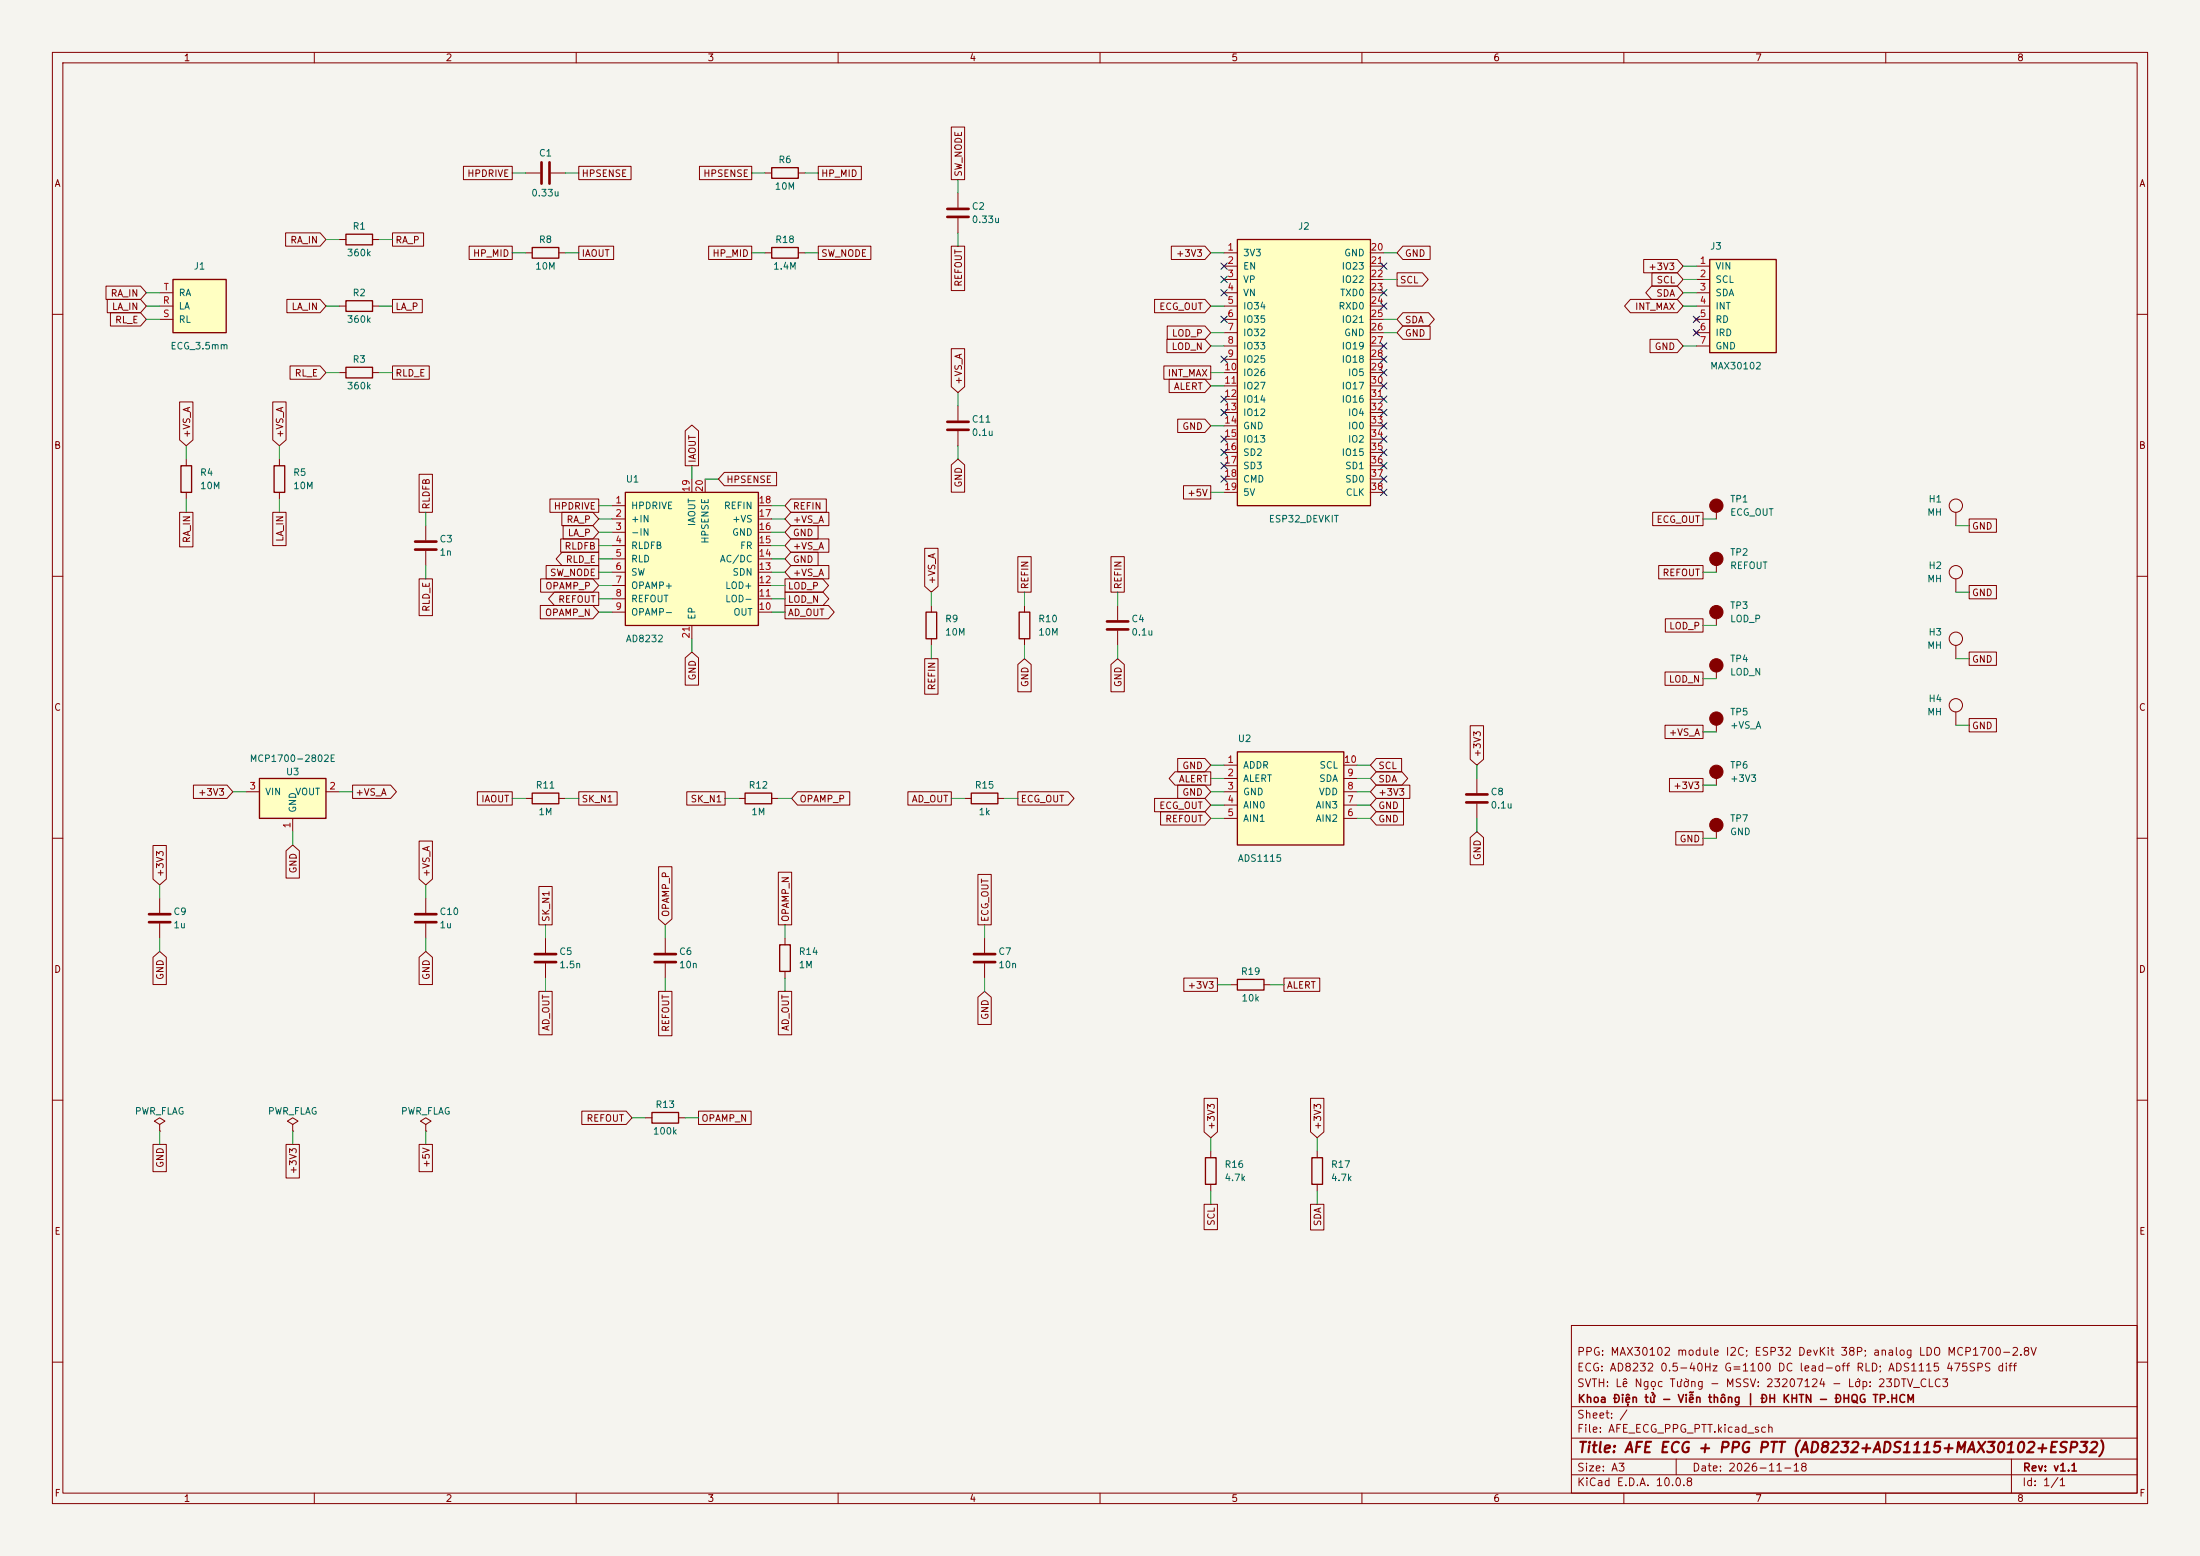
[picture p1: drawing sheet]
<svg xmlns="http://www.w3.org/2000/svg" width="420mm" height="297mm" viewBox="0 0 420 297" stroke-linecap="round" stroke-linejoin="round" font-family="sans-serif">
<path d="M0 0h420v297h-420z" fill="#f5f4ef" stroke="#f5f4ef" stroke-width=".19"/>
<g fill="none" stroke="#840000" stroke-width=".19">
<path d="M10 10h400v277h-400zM12 12h396v273h-396zM60 10v2M110 10v2M160 10v2M210 10v2M260 10v2M310 10v2M360 10v2M100.3 33h2.8M105.2 33h2.7M64.8 58.4h1.2"/>
<path d="M64.8 45.7h1.2M71.1 58.4h1.3M71.1 45.7h1.3M10 60h2M64.8 71.1h1.2M71.1 71.1h1.3M182.9 77.5v2.8M408 60h2M35.6 87.6v1.3M35.6 94v1.3M53.3 87.6v1.3M53.3 94v1.3"/>
<path d="M182.9 82.3v2.8M327.7 97.8v1.3M373.4 97.8v2.5M10 110h2M327.7 118.1v1.3M373.4 110.5v2.5M408 110h2M327.7 138.4v1.3M373.4 123.2v2.5M373.4 135.9v2.5M10 160h2M100.3 152.4h1.3"/>
<path d="M106.7 152.4h1.2M184.1 152.4h1.3M190.5 152.4h1.3M281.9 148.6v2.8M281.9 153.4v2.8M327.7 148.6v1.3M327.7 158.8v1.2M408 160h2M10 210h2M231.1 219.7v1.3M251.5 219.7v1.3M408 210h2"/>
<path d="M231.1 226.1v1.2M251.5 226.1v1.2M300 253h108v32h-108zM10 260h2M300 278.5h108M300 274.5h108M300 268.5h108M320 278.5v3M384 278.5v6.5M408 260h2M60 285v2M110 285v2"/>
<path d="M160 285v2M210 285v2M260 285v2M300 281.5h108M310 285v2M360 285v2"/>
<circle cx="373.4" cy="96.5" r="1.27"/>
<circle cx="373.4" cy="109.2" r="1.27"/>
<circle cx="373.4" cy="121.9" r="1.27"/>
<circle cx="373.4" cy="134.6" r="1.27"/>
</g>
<path d="M66 57.4h5.1v2h-5.1zM66 44.7h5.1v2h-5.1zM66 70.1h5.1v2h-5.1zM34.5 88.9h2.1v5.1h-2.1zM52.3 88.9h2.1v5.1h-2.1zM101.6 151.4h5.1v2h-5.1zM185.4 151.4h5.1v2h-5.1zM230.1 221h2.1v5.1h-2.1zM250.4 221h2.1v5.1h-2.1z" fill="none" stroke="#840000" stroke-width=".25"/>
<path d="M103.4 31v4.1M104.9 31v4.1M180.8 80.5h4.1M180.8 82h4.1M279.9 151.6h4.1M279.9 153.2h4.1" fill="none" stroke="#840000" stroke-width=".51"/>
<g fill="#840000" stroke="#840000" stroke-width=".19">
<circle cx="327.7" cy="157.5" r="1.27"/>
<circle cx="327.7" cy="147.3" r="1.27"/>
<circle cx="327.7" cy="96.5" r="1.27"/>
<circle cx="327.7" cy="137.2" r="1.27"/>
<circle cx="327.7" cy="116.8" r="1.27"/>
</g>
<path d="M119.4 94h25.4v25.4h-25.4z" fill="#ffffc2"/>
<path d="M119.4 94h25.4v25.4h-25.4zM124.5 212.3h5v2.1h-5z" fill="none" stroke="#840000" stroke-width=".25"/>
<g fill="none" stroke="#840000" stroke-width=".19">
<path d="M116.8 96.5h2.6M116.8 99.1h2.6M132.1 91.4v2.6M134.6 91.4v2.6M144.8 96.5h2.5M144.8 99.1h2.5M116.8 101.6h2.6M116.8 104.1h2.6M116.8 106.7h2.6M116.8 109.2h2.6M116.8 111.8h2.6M116.8 114.3h2.6"/>
<path d="M116.8 116.8h2.6M132.1 119.4v2.5M144.8 101.6h2.5M144.8 104.1h2.5M144.8 106.7h2.5M144.8 109.2h2.5M144.8 111.8h2.5M144.8 114.3h2.5M144.8 116.8h2.5M327.7 128.3v1.2M104.1 179.1v2.8M104.1 183.9v2.8"/>
<path d="M123.2 213.4h1.3M129.5 213.4h1.3"/>
</g>
<path d="M102.1 182.1h4.1M102.1 183.6h4.1" fill="none" stroke="#840000" stroke-width=".51"/>
<circle cx="327.7" cy="127" r="1.27" fill="#840000" stroke="#840000" stroke-width=".19"/>
<path d="M326.4 49.5h12.7v17.8h-12.7z" fill="#ffffc2"/>
<path d="M147.3 47.2h5.1v2.1h-5.1zM326.4 49.5h12.7v17.8h-12.7zM236.2 186.9h5.1v2.1h-5.1z" fill="none" stroke="#840000" stroke-width=".25"/>
<g fill="none" stroke="#840000" stroke-width=".19">
<path d="M146 48.3h1.3M152.4 48.3h1.3M323.8 50.8h2.6M323.8 53.3h2.6M323.8 55.9h2.6M323.8 58.4h2.6M323.5 60.6l.7 .7M323.5 63.1l.7 .8M323.8 61h2.6M323.8 63.5h2.6M323.8 66h2.6M324.2 60.6l-.7 .7"/>
<path d="M324.2 63.1l-.7 .8M327.7 108v1.2M234.9 188h1.3M241.3 188h1.3"/>
</g>
<circle cx="327.7" cy="106.7" r="1.27" fill="#840000" stroke="#840000" stroke-width=".19"/>
<path d="M49.5 148.6h12.7v7.6h-12.7z" fill="#ffffc2"/>
<path d="M147.3 32h5.1v2h-5.1zM176.8 116.8h2v5.1h-2zM194.6 116.8h2v5.1h-2zM49.5 148.6h12.7v7.6h-12.7zM142.2 151.4h5.1v2h-5.1z" fill="none" stroke="#840000" stroke-width=".25"/>
<g fill="none" stroke="#840000" stroke-width=".19">
<path d="M146 33h1.3M152.4 33h1.3M81.3 100.3v2.8M81.3 105.2v2.8M177.8 115.6v1.2M195.6 115.6v1.2M213.4 115.6v2.8M177.8 121.9v1.3M195.6 121.9v1.3M213.4 120.4v2.8M47 151.1h2.5M55.9 156.2v2.6"/>
<path d="M62.2 151.1h2.6M141 152.4h1.2M147.3 152.4h1.3M127 179.1v2.8M127 183.9v2.8M30.5 214.6l1-.6-1-.6-1 .6 1 .6v1.3M30.5 215.9h.1M55.9 214.6l1-.6-1-.6-1 .6 1 .6v1.3M55.9 215.9h.1"/>
</g>
<path d="M79.2 103.4h4.1M79.2 104.9h4.1M211.3 118.6h4.1M211.3 120.1h4.1M125 182.1h4M125 183.6h4" fill="none" stroke="#840000" stroke-width=".51"/>
<path d="M33 53.3h10.2v10.2h-10.2z" fill="#ffffc2"/>
<path d="M33 53.3h10.2v10.2h-10.2zM101.6 47.2h5.1v2.1h-5.1zM148.8 180.3h2.1v5.1h-2.1z" fill="none" stroke="#840000" stroke-width=".25"/>
<g fill="none" stroke="#840000" stroke-width=".19">
<path d="M182.9 36.8v2.8M30.5 58.4h2.5M30.5 55.9h2.5M100.3 48.3h1.3M106.7 48.3h1.2M182.9 41.7v2.8M30.5 61h2.5M30.5 171.5v2.7M30.5 176.3v2.8M81.3 171.5v2.7M81.3 176.3v2.8M149.9 179.1v1.2"/>
<path d="M188 179.1v2.8M149.9 185.4v1.3M188 183.9v2.8M81.3 214.6l1-.6-1-.6-1 .6 1 .6v1.3M81.3 215.9h.1"/>
</g>
<path d="M180.8 39.9h4.1M180.8 41.4h4.1M28.4 174.5h4.1M28.4 176h4.1M79.2 174.5h4.1M79.2 176h4.1M185.9 182.1h4.1M185.9 183.6h4.1" fill="none" stroke="#840000" stroke-width=".51"/>
<path d="M236.2 45.7h25.4v50.8h-25.4z" fill="#ffffc2"/>
<path d="M236.2 45.7h25.4v50.8h-25.4z" fill="none" stroke="#840000" stroke-width=".25"/>
<g fill="none" stroke="#840000" stroke-width=".19">
<path d="M233.7 48.3h2.5M233.7 50.8h2.5M233.7 53.3h2.5M233.7 55.9h2.5M233.7 58.4h2.5M261.6 48.3h2.6M261.6 50.8h2.6M261.6 53.3h2.6M261.6 55.9h2.6M261.6 58.4h2.6M233.7 61h2.5M233.7 63.5h2.5"/>
<path d="M233.7 66h2.5M233.7 68.6h2.5M233.7 71.1h2.5M233.7 73.7h2.5M233.7 76.2h2.5M233.7 78.7h2.5M261.6 61h2.6M261.6 63.5h2.6M261.6 66h2.6M261.6 68.6h2.6M261.6 71.1h2.6M261.6 73.7h2.6"/>
<path d="M261.6 76.2h2.6M261.6 78.7h2.6M233.7 81.3h2.5M233.7 83.8h2.5M233.7 86.4h2.5M233.7 88.9h2.5M233.7 91.4h2.5M233.7 94h2.5M261.6 81.3h2.6M261.6 83.8h2.6M261.6 86.4h2.6M261.6 88.9h2.6"/>
<path d="M261.6 91.4h2.6M261.6 94h2.6"/>
</g>
<path d="M236.2 143.5h20.3v17.8h-20.3z" fill="#ffffc2"/>
<path d="M236.2 143.5h20.3v17.8h-20.3z" fill="none" stroke="#840000" stroke-width=".25"/>
<g fill="none" stroke="#840000" stroke-width=".19">
<path d="M88.5 31.7h9.3v2.6h-9.3zM110.5 31.7h10v2.6h-10zM133.5 31.7h10v2.6h-10zM156.2 31.7h8.2v2.6h-8.2zM181.6 24.2h2.6v10.1h-2.6zM20.2 54.6h6.6l1.1 1.3-1.1 1.3h-6.6zM20.5 57.1h6.3l1.1 1.3-1.1 1.3h-6.3zM21.1 59.7h5.7l1.1 1.3-1.1 1.2h-5.7zM54.5 44.4h6.6l1.1 1.3-1.1 1.3h-6.6zM54.8 57.1h6.3l1.1 1.3-1.1 1.3h-6.3zM74.9 44.4h6v2.6h-6zM74.9 57.1h5.7v2.6h-5.7z"/>
<path d="M89.6 47h8.2v2.5h-8.2zM110.5 47h6.6v2.5h-6.6zM135.3 47h8.2v2.5h-8.2zM156.2 47h10.1v2.5h-10.1zM181.6 47h2.6v8.5h-2.6zM220.4 57.1h9.6l1.1 1.3-1.1 1.3h-9.6zM223.6 47h6.4l1.1 1.3-1.1 1.2h-6.4zM266.7 52.1h4.8l1.2 1.2-1.2 1.3h-4.8zM267.8 47h5.2v2.5h-5.2l-1.1-1.2zM267.8 59.7h4.9l1.1 1.3-1.1 1.2h-4.9l-1.1-1.2zM311.2 57.1h9l1.1 1.3-1.1 1.3h-9l-1.1-1.3zM313.8 49.5h6.4l1.1 1.3-1.1 1.3h-6.4z"/>
<path d="M315.3 54.6h4.9l1.1 1.3-1.1 1.3h-4.9l-1.1-1.3zM315.4 52.1h4.8l1.1 1.2-1.1 1.3h-4.8zM34.3 76.7h2.5v7.3l-1.2 1.1-1.3-1.1zM52.1 76.7h2.5v7.3l-1.3 1.1-1.2-1.1zM55.4 69.8h5.7l1.1 1.3-1.1 1.3h-5.7zM74.9 69.8h7v2.6h-7zM181.6 66.6h2.6v7.2l-1.3 1.1-1.3-1.1zM222.2 69.8h8.9v2.6h-8.9zM222.8 64.8h7.2l1.1 1.2-1.1 1.3h-7.2zM222.8 62.2h7.2l1.1 1.3-1.1 1.3h-7.2zM223.2 72.4h6.8l1.1 1.3-1.1 1.2h-6.8zM267.8 62.2h5.2v2.6h-5.2l-1.1-1.3z"/>
<path d="M315 64.8h5.2l1.1 1.2-1.1 1.3h-5.2zM34.3 97.8h2.5v6.6h-2.5zM52.1 97.8h2.5v6.3h-2.5zM80 90.5h2.6v7.3h-2.6zM105 95.2h9.3v2.6h-9.3zM107.3 97.8h5.9l1.1 1.3-1.1 1.2h-5.9zM130.8 82.2l1.3-1.1 1.3 1.1v6.7h-2.6zM138.3 90.2h10v2.5h-10l-1.1-1.3zM151 97.8h7.2v2.5h-7.2l-1.1-1.2zM151 95.2h6.7v2.6h-6.7l-1.1-1.3zM181.6 88.7l1.3-1.1 1.3 1.1v5.2h-2.6zM224.8 80h5.2l1.1 1.3-1.1 1.3h-5.2z"/>
<path d="M225.9 92.7h5.2v2.6h-5.2zM315.5 97.8h9.6v2.5h-9.6zM375.9 99.1h5.2v2.5h-5.2zM80 110.5h2.6v7h-2.6zM103.1 115.6h10.1l1.1 1.2-1.1 1.3h-10.1zM103.2 110.5h10l1.1 1.3-1.1 1.2h-10zM104.3 107.9h10v2.6h-10zM105.8 113h8.5v2.6h-8.5l-1.1-1.3zM107 102.9h7.3v2.5h-7.3zM107.3 105.4h7v2.6h-7l-1.1-1.3zM107.5 100.3h5.7l1.1 1.3-1.1 1.3h-5.7zM149.9 113h7.2l1.1 1.3-1.1 1.3h-7.2z"/>
<path d="M149.9 110.5h7.2l1.1 1.3-1.1 1.2h-7.2zM149.9 115.6h8.2l1.2 1.2-1.2 1.3h-8.2zM151 107.9h7.2v2.6h-7.2l-1.1-1.3zM151 105.4h5.2v2.6h-5.2l-1.1-1.3zM151 102.9h7.2v2.5h-7.2l-1.1-1.3zM151 100.3h5.2v2.6h-5.2l-1.1-1.3zM176.5 104.7h2.6v7.2l-1.3 1.1-1.3-1.1zM194.3 106.3h2.6v6.7h-2.6zM212.1 106.3h2.5v6.7h-2.5zM316.6 107.9h8.5v2.6h-8.5zM317.9 118.1h7.2v2.6h-7.2zM375.9 111.8h5.2v2.5h-5.2z"/>
<path d="M130.8 125.6l1.3-1.1 1.3 1.1v5.2h-2.6zM176.5 125.7h2.6v6.8h-2.6zM194.3 126.8l1.3-1.1 1.3 1.1v5.2h-2.6zM212.1 126.8l1.3-1.1 1.2 1.1v5.2h-2.5zM280.7 138.5h2.5v6.4l-1.3 1.2-1.2-1.2zM317.9 128.3h7.2v2.5h-7.2zM317.9 138.4h7.2v2.6h-7.2zM375.9 137.2h5.2v2.5h-5.2zM375.9 124.5h5.2v2.5h-5.2zM36.9 149.9h6.4l1.1 1.2-1.1 1.3h-6.4zM67.3 149.9h7.3l1.1 1.2-1.1 1.3h-7.3zM91.1 151.1h6.7v2.6h-6.7z"/>
<path d="M110.5 151.1h7.3v2.6h-7.3zM131.1 151.1h7.3v2.6h-7.3zM152.2 151.1h10v2.6h-10l-1.1-1.3zM173.3 151.1h8.3v2.6h-8.3zM194.3 151.1h9.6l1.1 1.3-1.1 1.3h-9.6zM220.4 152.4h9.6l1.1 1.3-1.1 1.2h-9.6zM221.6 154.9h8.4l1.1 1.3-1.1 1.3h-8.4zM224.3 147.3h6.8v2.6h-6.8l-1.1-1.3zM224.8 144.8h5.2l1.1 1.3-1.1 1.2h-5.2zM224.8 149.9h5.2l1.1 1.2-1.1 1.3h-5.2zM233.7 146.1h2.5M233.7 148.6h2.5"/>
<path d="M233.7 151.1h2.5M233.7 153.7h2.5M233.7 156.2h2.5M256.5 146.1h2.6M256.5 148.6h2.6M256.5 151.1h2.6M256.5 153.7h2.6M256.5 156.2h2.6M262.7 154.9h5.2v2.6h-5.2l-1.1-1.3zM262.7 149.9h6.4v2.5h-6.4l-1.1-1.3zM262.7 147.3h4.9l1.1 1.3-1.1 1.3h-4.9l-1.1-1.3zM262.7 152.4h5.2v2.5h-5.2l-1.1-1.2z"/>
<path d="M262.7 144.8h4.9v2.5h-4.9l-1.1-1.2zM280.7 159.9l1.2-1.1 1.3 1.1v5.2h-2.5zM318.7 148.6h6.4v2.5h-6.4zM319.9 158.7h5.2v2.6h-5.2zM29.2 161.4h2.6v6.4l-1.3 1.1-1.3-1.1zM54.6 162.4l1.3-1.1 1.3 1.1v5.2h-2.6zM80 160.5h2.6v7.3l-1.3 1.1-1.3-1.1zM102.9 169.2h2.5v7.3h-2.5zM125.7 165.4h2.6v10l-1.3 1.1-1.3-1.1zM148.6 166.5h2.5v10h-2.5zM186.7 166.9h2.5v9.6h-2.5zM29.2 182.7l1.3-1.1 1.3 1.1v5.2h-2.6z"/>
<path d="M80 182.7l1.3-1.1 1.3 1.1v5.2h-2.6zM102.9 189.2h2.5v8.3h-2.5zM125.7 189.2h2.6v8.5h-2.6zM148.6 189.2h2.5v8.3h-2.5zM186.7 190.3l1.3-1.1 1.2 1.1v5.2h-2.5zM226 186.7h6.4v2.5h-6.4zM245.1 186.7h6.8v2.5h-6.8zM29.2 218.4h2.6v5.2h-2.6zM54.6 218.4h2.6v6.5h-2.6zM80 218.4h2.6v5.2h-2.6zM111.1 212.1h8.4l1.1 1.3-1.1 1.2h-8.4zM133.3 212.1h10.1v2.5h-10.1z"/>
<path d="M229.9 209.6h2.5v6.5l-1.3 1.1-1.2-1.1zM250.2 209.6h2.5v6.5l-1.2 1.1-1.3-1.1zM229.9 229.9h2.5v4.8h-2.5zM250.2 229.9h2.5v4.9h-2.5z"/>
</g>
<g fill="none" stroke="#009600" stroke-width=".19">
<path d="M97.8 33h2.5M107.9 33h2.6M143.5 33h2.5M153.7 33h2.5M182.9 34.3v2.5M27.9 58.4h2.6M27.9 55.9h2.6M62.2 58.4h2.6M62.2 45.7h2.6M72.4 58.4h2.5M72.4 45.7h2.5M97.8 48.3h2.5"/>
<path d="M107.9 48.3h2.6M143.5 48.3h2.5M153.7 48.3h2.5M182.9 44.5v2.5M231.1 48.3h2.6M231.1 58.4h2.6M264.2 48.3h2.5M264.2 53.3h2.5M321.3 53.3h2.5M321.3 58.4h2.5M321.3 50.8h2.5M321.3 55.9h2.5"/>
<path d="M27.9 61h2.6M62.2 71.1h2.6M72.4 71.1h2.5M182.9 74.9v2.6M231.1 63.5h2.6M231.1 66h2.6M231.1 71.1h2.6M231.1 73.7h2.6M264.2 61h2.5M264.2 63.5h2.5M321.3 66h2.5M35.6 85.1v2.5"/>
<path d="M35.6 95.3v2.5M53.3 85.1v2.5M53.3 95.3v2.5M81.3 97.8v2.5M114.3 99.1h2.5M114.3 96.5h2.5M132.1 88.9v2.5M134.6 91.4h2.6M147.3 99.1h2.6M147.3 96.5h2.6M182.9 85.1v2.5M231.1 94h2.6"/>
<path d="M231.1 81.3h2.6M325.1 99.1h2.6M81.3 108v2.5M114.3 101.6h2.5M114.3 104.1h2.5M114.3 109.2h2.5M114.3 111.8h2.5M114.3 114.3h2.5M114.3 106.7h2.5M114.3 116.8h2.5M147.3 101.6h2.6M147.3 104.1h2.6"/>
<path d="M147.3 109.2h2.6M147.3 111.8h2.6M147.3 114.3h2.6M147.3 106.7h2.6M147.3 116.8h2.6M177.8 113v2.6M195.6 113v2.6M213.4 113v2.6M325.1 119.4h2.6M325.1 109.2h2.6M373.4 100.3h2.5M373.4 113h2.5"/>
<path d="M132.1 121.9v2.6M177.8 123.2v2.5M195.6 123.2v2.5M213.4 123.2v2.5M325.1 139.7h2.6M325.1 129.5h2.6M373.4 138.4h2.5M373.4 125.7h2.5M44.4 151.1h2.6M55.9 158.8v2.5M64.8 151.1h2.5M97.8 152.4h2.5"/>
<path d="M107.9 152.4h2.6M138.4 152.4h2.6M148.6 152.4h2.5M181.6 152.4h2.5M191.8 152.4h2.5M231.1 151.1h2.6M231.1 146.1h2.6M231.1 148.6h2.6M231.1 153.7h2.6M231.1 156.2h2.6M259.1 151.1h2.5M259.1 146.1h2.5"/>
<path d="M259.1 148.6h2.5M259.1 153.7h2.5M259.1 156.2h2.5M281.9 146.1v2.5M281.9 156.2v2.6M325.1 149.9h2.6M30.5 168.9v2.6M30.5 179.1v2.5M81.3 168.9v2.6M81.3 179.1v2.5M104.1 176.5v2.6M127 176.5v2.6"/>
<path d="M149.9 176.5v2.6M188 176.5v2.6M325.1 160h2.6M104.1 186.7v2.5M127 186.7v2.5M149.9 186.7v2.5M188 186.7v2.5M232.4 188h2.5M242.6 188h2.5M30.5 215.9v2.5M55.9 215.9v2.5M81.3 215.9v2.5"/>
<path d="M120.6 213.4h2.6M130.8 213.4h2.5M231.1 217.2v2.5M251.5 217.2v2.5M231.1 227.3v2.6M251.5 227.3v2.6"/>
</g>
<g fill="none" stroke="#000084" stroke-width=".19">
<path d="M233.1 55.3l1.2 1.2M233.1 50.2l1.2 1.2M233.1 52.7l1.2 1.2M234.3 55.3l-1.2 1.2M234.3 50.2l-1.2 1.2M234.3 52.7l-1.2 1.2M263.6 50.2l1.2 1.2M263.6 55.3l1.2 1.2M263.6 57.8l1.2 1.2M264.8 55.3l-1.2 1.2M264.8 50.2l-1.2 1.2M264.8 57.8l-1.2 1.2"/>
<path d="M233.1 75.6l1.2 1.2M233.1 78.1l1.2 1.2M233.1 60.4l1.2 1.2M233.1 68l1.2 1.2M234.3 75.6l-1.2 1.2M234.3 78.1l-1.2 1.2M234.3 60.4l-1.2 1.2M234.3 68l-1.2 1.2M263.6 70.5l1.2 1.2M263.6 65.4l1.2 1.2M263.6 68l1.2 1.2M263.6 73.1l1.2 1.2"/>
<path d="M263.6 75.6l1.2 1.2M263.6 78.1l1.2 1.2M264.8 70.5l-1.2 1.2M264.8 65.4l-1.2 1.2M264.8 68l-1.2 1.2M264.8 73.1l-1.2 1.2M264.8 75.6l-1.2 1.2M264.8 78.1l-1.2 1.2M323.2 60.4l1.3 1.2M323.2 62.9l1.3 1.2M324.5 60.4l-1.3 1.2M324.5 62.9l-1.3 1.2"/>
<path d="M233.1 83.2l1.2 1.2M233.1 85.8l1.2 1.2M233.1 88.3l1.2 1.2M233.1 90.8l1.2 1.2M234.3 83.2l-1.2 1.2M234.3 85.8l-1.2 1.2M234.3 88.3l-1.2 1.2M234.3 90.8l-1.2 1.2M263.6 83.2l1.2 1.2M263.6 80.7l1.2 1.2M263.6 85.8l1.2 1.2M263.6 88.3l1.2 1.2"/>
<path d="M263.6 90.8l1.2 1.2M263.6 93.4l1.2 1.2M264.8 83.2l-1.2 1.2M264.8 80.7l-1.2 1.2M264.8 85.8l-1.2 1.2M264.8 88.3l-1.2 1.2M264.8 90.8l-1.2 1.2M264.8 93.4l-1.2 1.2"/>
</g>
<text font-size="2" fill="#840000" x="301" y="277.8">Title: AFE ECG + PPG PTT (AD8232+ADS1115+MAX30102+ESP32)</text>
<g font-size="1.5" fill="#840000">
<text x="300.9" y="262.1">ECG: AD8232 0.5-40Hz G=1100 DC lead-off RLD; ADS1115 475SPS diff</text>
<text x="300.9" y="259.1">PPG: MAX30102 module I2C; ESP32 DevKit 38P; analog LDO MCP1700-2.8V</text>
<text x="300.9" y="265.1">SVTH: Lê Ngọc Tường - MSSV: 23207124 - Lớp: 23DTV_CLC3</text>
<text x="301" y="268.1">Khoa Điện tử - Viễn thông | ĐH KHTN - ĐHQG TP.HCM</text>
<text x="300.9" y="273.8">File: AFE_ECG_PPG_PTT.kicad_sch</text>
<text x="300.9" y="271.1">Sheet: /</text>
<text x="300.9" y="281.2">Size: A3</text>
<text x="322.9" y="281.2">Date: 2026-11-18</text>
<text x="386" y="281.2">Rev: v1.1</text>
<text x="300.9" y="284">KiCad E.D.A. 10.0.8</text>
<text x="385.9" y="284">Id: 1/1</text>
</g>
<g font-size="1.3" fill="#840000">
<text x="35" y="12">1</text>
<text x="85" y="12">2</text>
<text x="135" y="12">3</text>
<text x="185" y="12">4</text>
<text x="235" y="12">5</text>
<text x="285" y="12">6</text>
<text x="335" y="12">7</text>
<text x="385" y="12">8</text>
<text x="10.3" y="36">A</text>
<text x="89.1" y="34.1">HPDRIVE</text>
<text x="110.9" y="34.1">HPSENSE</text>
<text x="134.2" y="34.1">HPSENSE</text>
<text x="156.7" y="34.1">HP_MID</text>
<text x="183.9" y="33.8" transform="rotate(-90 183.9 33.8)">SW_NODE</text>
<text x="408.3" y="36">A</text>
<text x="55.3" y="46.8">RA_IN</text>
<text x="75.4" y="46.8">RA_P</text>
<text x="90.2" y="49.3">HP_MID</text>
<text x="110.9" y="49.3">IAOUT</text>
<text x="135.9" y="49.3">HP_MID</text>
<text x="156.7" y="49.3">SW_NODE</text>
<text x="224.4" y="49.3">+3V3</text>
<text x="268.1" y="49.3">GND</text>
<text x="314.6" y="51.9">+3V3</text>
<text x="21" y="56.9">RA_IN</text>
<text x="21.3" y="59.5">LA_IN</text>
<text x="55.6" y="59.5">LA_IN</text>
<text x="75.4" y="59.5">LA_P</text>
<text x="183.9" y="54.8" transform="rotate(-90 183.9 54.8)">REFOUT</text>
<text x="221.2" y="59.5">ECG_OUT</text>
<text x="267.1" y="54.4">SCL</text>
<text x="312" y="59.5">INT_MAX</text>
<text x="316.1" y="56.9">SDA</text>
<text x="316.1" y="54.4">SCL</text>
<text x="21.9" y="62">RL_E</text>
<text x="223.6" y="64.6">LOD_P</text>
<text x="268.1" y="62">SDA</text>
<text x="268.1" y="64.6">GND</text>
<text x="223.6" y="67.1">LOD_N</text>
<text x="315.8" y="67.1">GND</text>
<text x="56.2" y="72.2">RL_E</text>
<text x="75.4" y="72.2">RLD_E</text>
<text x="183.9" y="73.5" transform="rotate(-90 183.9 73.5)">+VS_A</text>
<text x="222.8" y="72.2">INT_MAX</text>
<text x="224" y="74.7">ALERT</text>
<text x="36.6" y="83.7" transform="rotate(-90 36.6 83.7)">+VS_A</text>
<text x="54.4" y="83.7" transform="rotate(-90 54.4 83.7)">+VS_A</text>
<text x="225.6" y="82.3">GND</text>
<text x="10.2" y="86">B</text>
<text x="133.1" y="88.5" transform="rotate(-90 133.1 88.5)">IAOUT</text>
<text x="408.2" y="86">B</text>
<text x="138.6" y="92.5">HPSENSE</text>
<text x="183.9" y="93.2" transform="rotate(-90 183.9 93.2)">GND</text>
<text x="226.6" y="95">+5V</text>
<text x="82.3" y="97.3" transform="rotate(-90 82.3 97.3)">RLDFB</text>
<text x="105.6" y="97.6">HPDRIVE</text>
<text x="108" y="100.1">RA_P</text>
<text x="151.3" y="100.1">+VS_A</text>
<text x="151.3" y="97.6">REFIN</text>
<text x="316.1" y="100.1">ECG_OUT</text>
<text x="376.4" y="101.4">GND</text>
<text x="36.6" y="103.8" transform="rotate(-90 36.6 103.8)">RA_IN</text>
<text x="54.4" y="103.5" transform="rotate(-90 54.4 103.5)">LA_IN</text>
<text x="107.7" y="105.2">RLDFB</text>
<text x="107.9" y="107.7">RLD_E</text>
<text x="108.3" y="102.7">LA_P</text>
<text x="151.3" y="107.7">GND</text>
<text x="151.3" y="105.2">+VS_A</text>
<text x="151.3" y="102.7">GND</text>
<text x="104" y="112.8">OPAMP_P</text>
<text x="104.9" y="110.3">SW_NODE</text>
<text x="150.3" y="112.8">LOD_P</text>
<text x="151.3" y="110.3">+VS_A</text>
<text x="178.9" y="111.6" transform="rotate(-90 178.9 111.6)">+VS_A</text>
<text x="196.6" y="112.6" transform="rotate(-90 196.6 112.6)">REFIN</text>
<text x="214.4" y="112.6" transform="rotate(-90 214.4 112.6)">REFIN</text>
<text x="317.3" y="110.3">REFOUT</text>
<text x="82.3" y="116.9" transform="rotate(-90 82.3 116.9)">RLD_E</text>
<text x="103.9" y="117.9">OPAMP_N</text>
<text x="106.5" y="115.4">REFOUT</text>
<text x="150.3" y="115.4">LOD_N</text>
<text x="150.3" y="117.9">AD_OUT</text>
<text x="376.4" y="114.1">GND</text>
<text x="318.6" y="120.4">LOD_P</text>
<text x="133.1" y="130" transform="rotate(-90 133.1 130)">GND</text>
<text x="178.9" y="131.9" transform="rotate(-90 178.9 131.9)">REFIN</text>
<text x="196.6" y="131.3" transform="rotate(-90 196.6 131.3)">GND</text>
<text x="214.4" y="131.3" transform="rotate(-90 214.4 131.3)">GND</text>
<text x="318.5" y="130.6">LOD_N</text>
<text x="376.4" y="126.8">GND</text>
<text x="10.2" y="136">C</text>
<text x="408.2" y="136">C</text>
<text x="318.5" y="140.8">+VS_A</text>
<text x="376.4" y="139.5">GND</text>
<text x="224.9" y="149.6">ALERT</text>
<text x="225.6" y="147.1">GND</text>
<text x="263" y="149.6">SDA</text>
<text x="263" y="147.1">SCL</text>
<text x="283" y="144.6" transform="rotate(-90 283 144.6)">+3V3</text>
<text x="37.7" y="152.2">+3V3</text>
<text x="67.8" y="152.2">+VS_A</text>
<text x="91.8" y="153.5">IAOUT</text>
<text x="110.9" y="153.5">SK_N1</text>
<text x="131.7" y="153.5">SK_N1</text>
<text x="152.5" y="153.5">OPAMP_P</text>
<text x="174" y="153.5">AD_OUT</text>
<text x="194.8" y="153.5">ECG_OUT</text>
<text x="221.2" y="154.7">ECG_OUT</text>
<text x="225.6" y="152.2">GND</text>
<text x="263" y="152.2">+3V3</text>
<text x="263" y="154.7">GND</text>
<text x="319.3" y="150.9">+3V3</text>
<text x="222.3" y="157.3">REFOUT</text>
<text x="263" y="157.3">GND</text>
<text x="320.5" y="161.1">GND</text>
<text x="31.5" y="167.5" transform="rotate(-90 31.5 167.5)">+3V3</text>
<text x="56.9" y="166.8" transform="rotate(-90 56.9 166.8)">GND</text>
<text x="82.3" y="167.5" transform="rotate(-90 82.3 167.5)">+VS_A</text>
<text x="283" y="164.3" transform="rotate(-90 283 164.3)">GND</text>
<text x="105.2" y="176.1" transform="rotate(-90 105.2 176.1)">SK_N1</text>
<text x="128.1" y="175.1" transform="rotate(-90 128.1 175.1)">OPAMP_P</text>
<text x="150.9" y="176.1" transform="rotate(-90 150.9 176.1)">OPAMP_N</text>
<text x="189" y="176.1" transform="rotate(-90 189 176.1)">ECG_OUT</text>
<text x="10.2" y="186">D</text>
<text x="408.2" y="186">D</text>
<text x="31.5" y="187.1" transform="rotate(-90 31.5 187.1)">GND</text>
<text x="82.3" y="187.1" transform="rotate(-90 82.3 187.1)">GND</text>
<text x="226.6" y="189">+3V3</text>
<text x="245.6" y="189">ALERT</text>
<text x="105.2" y="196.9" transform="rotate(-90 105.2 196.9)">AD_OUT</text>
<text x="128.1" y="197.1" transform="rotate(-90 128.1 197.1)">REFOUT</text>
<text x="150.9" y="196.9" transform="rotate(-90 150.9 196.9)">AD_OUT</text>
<text x="189" y="194.8" transform="rotate(-90 189 194.8)">GND</text>
<text x="111.9" y="214.4">REFOUT</text>
<text x="133.8" y="214.4">OPAMP_N</text>
<text x="232.2" y="215.8" transform="rotate(-90 232.2 215.8)">+3V3</text>
<text x="252.5" y="215.8" transform="rotate(-90 252.5 215.8)">+3V3</text>
<text x="31.5" y="223" transform="rotate(-90 31.5 223)">GND</text>
<text x="56.9" y="224.2" transform="rotate(-90 56.9 224.2)">+3V3</text>
<text x="82.3" y="223" transform="rotate(-90 82.3 223)">+5V</text>
<text x="10.3" y="236">E</text>
<text x="232.2" y="234.1" transform="rotate(-90 232.2 234.1)">SCL</text>
<text x="252.5" y="234.1" transform="rotate(-90 252.5 234.1)">SDA</text>
<text x="408.3" y="236">E</text>
<text x="10.3" y="286">F</text>
<text x="35" y="287">1</text>
<text x="85" y="287">2</text>
<text x="135" y="287">3</text>
<text x="185" y="287">4</text>
<text x="235" y="287">5</text>
<text x="285" y="287">6</text>
<text x="335" y="287">7</text>
<text x="385" y="287">8</text>
<text x="408.3" y="286">F</text>
</g>
<g font-size="1.3" fill="#006464">
<text x="102.8" y="30.2">C1</text>
<text x="148.5" y="31.4">R6</text>
<text x="101.3" y="37.8">0.33u</text>
<text x="147.8" y="36.5">10M</text>
<text x="185.4" y="40.3">C2</text>
<text x="67.2" y="44.1">R1</text>
<text x="102.8" y="46.7">R8</text>
<text x="147.9" y="46.7">R18</text>
<text x="185.4" y="42.9">0.33u</text>
<text x="247.7" y="44.1">J2</text>
<text x="326.4" y="48">J3</text>
<text x="36.9" y="51.8">J1</text>
<text x="66.1" y="49.2">360k</text>
<text x="102.1" y="51.8">10M</text>
<text x="147.5" y="51.8">1.4M</text>
<text x="237.2" y="49.2">3V3</text>
<text x="237.2" y="51.8">EN</text>
<text x="256" y="51.8">IO23</text>
<text x="256.5" y="49.2">GND</text>
<text x="327.4" y="51.8">VIN</text>
<text x="34" y="59.4">LA</text>
<text x="34" y="56.8">RA</text>
<text x="67.2" y="56.8">R2</text>
<text x="237.2" y="54.3">VP</text>
<text x="237.2" y="56.8">VN</text>
<text x="237.2" y="59.4">IO34</text>
<text x="255.4" y="59.4">RXD0</text>
<text x="255.7" y="56.8">TXD0</text>
<text x="256" y="54.3">IO22</text>
<text x="327.4" y="54.3">SCL</text>
<text x="327.4" y="56.8">SDA</text>
<text x="327.4" y="59.4">INT</text>
<text x="34" y="61.9">RL</text>
<text x="66.1" y="61.9">360k</text>
<text x="237.2" y="61.9">IO35</text>
<text x="237.2" y="64.5">IO32</text>
<text x="256" y="61.9">IO21</text>
<text x="256.5" y="64.5">GND</text>
<text x="327.4" y="61.9">RD</text>
<text x="327.4" y="64.5">IRD</text>
<text x="32.4" y="67">ECG_3.5mm</text>
<text x="67.2" y="69.5">R3</text>
<text x="237.2" y="67">IO33</text>
<text x="237.2" y="69.5">IO25</text>
<text x="256" y="67">IO19</text>
<text x="256" y="69.5">IO18</text>
<text x="326.4" y="70.8">MAX30102</text>
<text x="327.4" y="67">GND</text>
<text x="66.1" y="74.6">360k</text>
<text x="237.2" y="72.1">IO26</text>
<text x="237.2" y="74.6">IO27</text>
<text x="237.2" y="77.2">IO14</text>
<text x="256" y="74.6">IO17</text>
<text x="256" y="77.2">IO16</text>
<text x="257.2" y="72.1">IO5</text>
<text x="185.4" y="81">C11</text>
<text x="185.4" y="83.5">0.1u</text>
<text x="237.2" y="79.7">IO12</text>
<text x="237.2" y="82.2">GND</text>
<text x="257.2" y="79.7">IO4</text>
<text x="257.2" y="82.2">IO0</text>
<text x="237.2" y="84.8">IO13</text>
<text x="237.2" y="87.3">SD2</text>
<text x="237.2" y="89.9">SD3</text>
<text x="256" y="87.3">IO15</text>
<text x="256.7" y="89.9">SD1</text>
<text x="257.2" y="84.8">IO2</text>
<text x="38.1" y="91.1">R4</text>
<text x="38.1" y="93.7">10M</text>
<text x="55.9" y="91.1">R5</text>
<text x="55.9" y="93.7">10M</text>
<text x="119.4" y="92.4">U1</text>
<text x="237.2" y="92.4">CMD</text>
<text x="237.2" y="94.9">5V</text>
<text x="256.7" y="92.4">SD0</text>
<text x="256.8" y="94.9">CLK</text>
<text x="120.4" y="97.5">HPDRIVE</text>
<text x="120.4" y="100">+IN</text>
<text x="133" y="100.5" transform="rotate(-90 133 100.5)">IAOUT</text>
<text x="138.1" y="97.5">REFIN</text>
<text x="139.7" y="100">+VS</text>
<text x="242.1" y="100">ESP32_DEVKIT</text>
<text x="330.2" y="96.2">TP1</text>
<text x="330.2" y="98.8">ECG_OUT</text>
<text x="367.8" y="98.8">MH</text>
<text x="368.1" y="96.2">H1</text>
<text x="83.8" y="103.8">C3</text>
<text x="83.8" y="106.4">1n</text>
<text x="120.4" y="102.6">-IN</text>
<text x="120.4" y="105.1">RLDFB</text>
<text x="120.4" y="107.6">RLD</text>
<text x="135.6" y="103.9" transform="rotate(-90 135.6 103.9)">HPSENSE</text>
<text x="137.3" y="107.6">AC/DC</text>
<text x="139.7" y="102.6">GND</text>
<text x="141.2" y="105.1">FR</text>
<text x="330.2" y="106.4">TP2</text>
<text x="120.4" y="110.2">SW</text>
<text x="120.4" y="112.7">OPAMP+</text>
<text x="138.3" y="112.7">LOD+</text>
<text x="139.7" y="110.2">SDN</text>
<text x="330.2" y="108.9">REFOUT</text>
<text x="367.8" y="111.5">MH</text>
<text x="368.1" y="108.9">H2</text>
<text x="120.4" y="115.3">REFOUT</text>
<text x="120.4" y="117.8">OPAMP-</text>
<text x="133" y="118.4" transform="rotate(-90 133 118.4)">EP</text>
<text x="138.3" y="115.3">LOD-</text>
<text x="139.9" y="117.8">OUT</text>
<text x="180.3" y="119.1">R9</text>
<text x="198.1" y="119.1">R10</text>
<text x="215.9" y="119.1">C4</text>
<text x="330.2" y="116.5">TP3</text>
<text x="330.2" y="119.1">LOD_P</text>
<text x="119.4" y="122.9">AD8232</text>
<text x="180.3" y="121.6">10M</text>
<text x="198.1" y="121.6">10M</text>
<text x="215.9" y="121.6">0.1u</text>
<text x="367.8" y="124.2">MH</text>
<text x="368.1" y="121.6">H3</text>
<text x="330.2" y="126.7">TP4</text>
<text x="330.2" y="129.2">LOD_N</text>
<text x="330.2" y="136.9">TP5</text>
<text x="367.8" y="136.9">MH</text>
<text x="368.1" y="134.3">H4</text>
<text x="236.2" y="141.9">U2</text>
<text x="330.2" y="139.4">+VS_A</text>
<text x="47.6" y="145.7">MCP1700-2802E</text>
<text x="54.5" y="148.3">U3</text>
<text x="237.2" y="147">ADDR</text>
<text x="237.2" y="149.6">ALERT</text>
<text x="251.7" y="149.6">SDA</text>
<text x="251.8" y="147">SCL</text>
<text x="330.2" y="147">TP6</text>
<text x="330.2" y="149.6">+3V3</text>
<text x="50.5" y="152.1">VIN</text>
<text x="56.3" y="152.1">VOUT</text>
<text x="56.8" y="155.2" transform="rotate(-90 56.8 155.2)">GND</text>
<text x="102.2" y="150.8">R11</text>
<text x="102.7" y="155.9">1M</text>
<text x="142.8" y="150.8">R12</text>
<text x="143.3" y="155.9">1M</text>
<text x="186" y="150.8">R15</text>
<text x="186.7" y="155.9">1k</text>
<text x="237.2" y="152.1">GND</text>
<text x="237.2" y="154.6">AIN0</text>
<text x="251.1" y="154.6">AIN3</text>
<text x="251.7" y="152.1">VDD</text>
<text x="284.5" y="152.1">C8</text>
<text x="284.5" y="154.6">0.1u</text>
<text x="237.2" y="157.2">AIN1</text>
<text x="251.1" y="157.2">AIN2</text>
<text x="330.2" y="157.2">TP7</text>
<text x="330.2" y="159.7">GND</text>
<text x="236.2" y="164.8">ADS1115</text>
<text x="33" y="175">C9</text>
<text x="33" y="177.5">1u</text>
<text x="83.8" y="175">C10</text>
<text x="83.8" y="177.5">1u</text>
<text x="106.7" y="182.6">C5</text>
<text x="106.7" y="185.1">1.5n</text>
<text x="129.5" y="182.6">C6</text>
<text x="129.5" y="185.1">10n</text>
<text x="152.4" y="182.6">R14</text>
<text x="152.4" y="185.1">1M</text>
<text x="190.5" y="182.6">C7</text>
<text x="190.5" y="185.1">10n</text>
<text x="236.8" y="186.4">R19</text>
<text x="236.9" y="191.5">10k</text>
<text x="25.6" y="213.1">PWR_FLAG</text>
<text x="51" y="213.1">PWR_FLAG</text>
<text x="76.4" y="213.1">PWR_FLAG</text>
<text x="125" y="211.8">R13</text>
<text x="124.5" y="216.9">100k</text>
<text x="233.7" y="223.2">R16</text>
<text x="233.7" y="225.8">4.7k</text>
<text x="254" y="223.2">R17</text>
<text x="254" y="225.8">4.7k</text>
</g>
<g font-size="1.3" fill="#a90000">
<text x="234.2" y="48.1">1</text>
<text x="234.2" y="50.7">2</text>
<text x="234.2" y="53.2">3</text>
<text x="261.6" y="48.1">20</text>
<text x="261.6" y="50.7">21</text>
<text x="261.6" y="53.2">22</text>
<text x="324.4" y="50.7">1</text>
<text x="324.4" y="53.2">2</text>
<text x="31" y="58.3">R</text>
<text x="31.1" y="55.7">T</text>
<text x="234.2" y="55.7">4</text>
<text x="234.2" y="58.3">5</text>
<text x="261.6" y="55.7">23</text>
<text x="261.6" y="58.3">24</text>
<text x="324.4" y="55.7">3</text>
<text x="324.4" y="58.3">4</text>
<text x="31" y="60.8">S</text>
<text x="234.2" y="60.8">6</text>
<text x="234.2" y="63.4">7</text>
<text x="234.2" y="65.9">8</text>
<text x="261.6" y="60.8">25</text>
<text x="261.6" y="63.4">26</text>
<text x="261.6" y="65.9">27</text>
<text x="324.4" y="60.8">5</text>
<text x="324.4" y="63.4">6</text>
<text x="324.4" y="65.9">7</text>
<text x="233.6" y="71">10</text>
<text x="234.2" y="68.4">9</text>
<text x="261.6" y="68.4">28</text>
<text x="261.6" y="71">29</text>
<text x="233.6" y="73.5">11</text>
<text x="233.6" y="76.1">12</text>
<text x="261.6" y="73.5">30</text>
<text x="261.6" y="76.1">31</text>
<text x="233.6" y="78.6">13</text>
<text x="233.6" y="81.1">14</text>
<text x="233.6" y="83.7">15</text>
<text x="261.6" y="78.6">32</text>
<text x="261.6" y="81.1">33</text>
<text x="261.6" y="83.7">34</text>
<text x="233.6" y="86.2">16</text>
<text x="233.6" y="88.8">17</text>
<text x="261.6" y="86.2">35</text>
<text x="261.6" y="88.8">36</text>
<text x="131.9" y="94" transform="rotate(-90 131.9 94)">19</text>
<text x="134.5" y="94" transform="rotate(-90 134.5 94)">20</text>
<text x="233.6" y="91.3">18</text>
<text x="233.6" y="93.8">19</text>
<text x="261.6" y="91.3">37</text>
<text x="261.6" y="93.8">38</text>
<text x="117.4" y="96.4">1</text>
<text x="117.4" y="98.9">2</text>
<text x="117.4" y="101.5">3</text>
<text x="144.7" y="101.5">16</text>
<text x="144.7" y="98.9">17</text>
<text x="144.7" y="96.4">18</text>
<text x="117.4" y="104">4</text>
<text x="117.4" y="106.5">5</text>
<text x="144.7" y="106.5">14</text>
<text x="144.7" y="104">15</text>
<text x="117.4" y="109.1">6</text>
<text x="117.4" y="111.6">7</text>
<text x="144.7" y="111.6">12</text>
<text x="144.7" y="109.1">13</text>
<text x="117.4" y="114.2">8</text>
<text x="117.4" y="116.7">9</text>
<text x="144.7" y="116.7">10</text>
<text x="144.7" y="114.2">11</text>
<text x="131.9" y="122" transform="rotate(-90 131.9 122)">21</text>
<text x="234.2" y="145.9">1</text>
<text x="234.2" y="148.5">2</text>
<text x="256.5" y="145.9">10</text>
<text x="257.1" y="148.5">9</text>
<text x="47.5" y="151">3</text>
<text x="62.8" y="151">2</text>
<text x="234.2" y="151">3</text>
<text x="234.2" y="153.5">4</text>
<text x="257.1" y="153.5">7</text>
<text x="257.1" y="151">8</text>
<text x="55.7" y="158.2" transform="rotate(-90 55.7 158.2)">1</text>
<text x="234.2" y="156.1">5</text>
<text x="257.1" y="156.1">6</text>
</g>
</svg>
